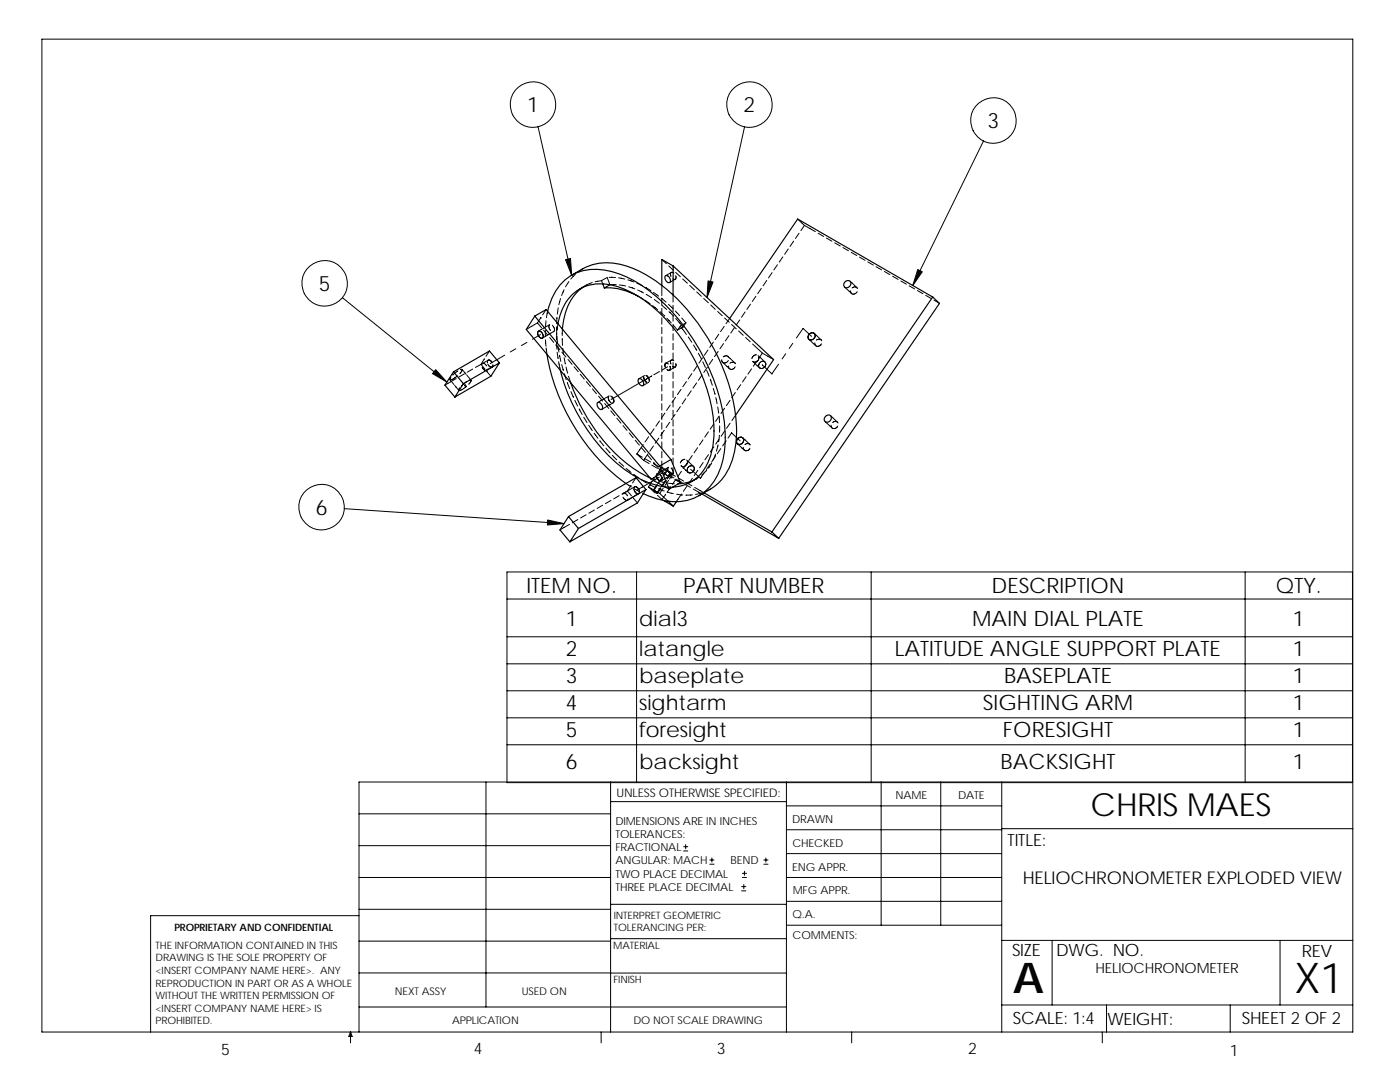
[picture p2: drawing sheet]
<svg xmlns="http://www.w3.org/2000/svg" width="279mm" height="216mm" viewBox="0 0 279 216" stroke-linecap="round" stroke-linejoin="round" font-family="sans-serif">
<g fill="none" stroke="#000" stroke-width=".2">
<path d="M8.4 7.8h261.6v198.1h-261.6zM107.4 25.3l6.7 29.6M148.6 25.3l-7.5 34.1M196.3 28.1l-14.1 28.9M68.3 59.4l20.9 16.8M111.9 59.6l-.4 1.2M112.6 57.8l-.5 1.2M113.5 56.2l-.6 1M114.8 54.8l-.9 .9M116.3 53.6l-1 .7M116.8 57l-1.1 .7M118.2 56.4l-2 1"/>
<path d="M120.1 56l1.1-.6 .5 1.4M120.1 56l-1.3 .2M120.1 56l.2 .6M121.6 55.4h1.2M121.7 56.8h.1M123 56.8h-1.3M123.4 55.4l1.3 .3M123.6 56.9l1.3 .2M125.3 55.8l1.2 .5M125.5 57.2l1.2 .4M127.1 56.5l1.1 .5M127.3 57.9l1.1 .5"/>
<path d="M127.4 59.1l1 .7M128.7 59.9l1 .7M128.8 57.3l1.1 .7M129 58.7l1 .7M130.4 58.4l1 .7M130.6 59.8l1 .7M132 59.5l.9 .8M132.1 57v2M132.1 59.6v1.3M132.1 51.8l.9 .8M133.5 53.1l.9 .8M134 54.4l-1.1 .6"/>
<path d="M134.3 58.9v1.4M134.5 54.5a.36 .36 0 0 0-.4-.2 .36 .36 0 0 0-.3 .3l.1 .5M134.7 55.7l-1.1 .7M134.8 55.7h-.1M134.9 54.4l.9 .8M134.9 55v.6l-.3 .2-.3-.2M136.2 55.7l1 .8M137.6 57l1 .8M139 58.3l1 .8M140.4 59.6l1 .8M150.9 59.1l-.8 1.1M151.9 57.6l-.7 1"/>
<path d="M153 56l-.7 1M154.1 54.4l-.7 1.1M155.2 52.8l-.8 1.1M156.2 51.3l-.7 1M157.3 49.7l-.7 1M158.4 48.1l-.7 1.1M159.2 43.7l1.3 1.3M159.5 46.5l-.8 1.1M160.5 45l2.2 1.2M160.5 45l-.7 1M163.3 46.5l1.1 .7M164.9 47.5l1.1 .6"/>
<path d="M166.6 48.5l1.1 .6M168.2 49.4l1.1 .6M168.6 57.3l1.3 1.2M169.7 56.1l1.3 1.3M169.8 58a.66 .66 0 0 0 .5 .7 .66 .66 0 0 0 .8-.5M169.9 50.4l1.1 .6M170.1 57.5l.1-.1a.62 .62 0 0 1 .9 .2M171.5 51.3l1.1 .6M173.2 52.3l1.1 .6M174.8 53.2l1.1 .6M176.5 54.2l1.1 .6M178.1 55.1l1.1 .7"/>
<path d="M179.8 56.1l1.1 .6M181.4 57l1.1 .7M183.1 58l1.1 .6M184.7 58.9l1.1 .7M186.4 59.9l1.1 .6M89.8 75.8l.8 .9M89.9 76.2l-1.1 .7M90 75.3h.1M90.7 76.9l.9 1M91 75.5l-1.1 .7M91.3 75l-.8 .6-.6 .2-.1-.2 .2-.3M91.4 74l-1 .8"/>
<path d="M91.7 77.4l-.2 .5M91.9 73.7h.3M92.1 76.9h.1M92.2 73.7l-.4 .8M92.2 73.7l.8 1M92.7 74.6l-1.1 .6M92.7 76.9h.1M92.7 76.9l.2 .3M92.8 76.9h-.1M92.8 76.8v.1M92.8 76.9h.1M92.8 76.8l.2 .3"/>
<path d="M93.1 77.1l-.9 .6-.7 .2M93.1 76.1l-.9 .8M93.2 74.9l.8 1M93.7 75.9l.2-.1 .1 .2-.5 .7M94.3 73.6l-1.1 .7M96 72.7l-1.1 .6M96 72.7l.8 1M96.2 72.7v-.1a.61 .61 0 0 1 .9 .4M96.2 73.3l.5 .6h.4M96.3 72.5h.1M96.7 71.6l-.7 1.1M97.1 74.1l.8 1"/>
<path d="M97.2 73.6l-.1 .3M97.3 72a.61 .61 0 0 1 .9 .4M97.3 72v.4M97.3 72l.1-.1a.54 .54 0 0 1 .7 .3M97.3 72.6l.3 .5 .6 .2M97.4 71.9l-1.1 .6M97.7 70l-.7 1.1M98.2 73.3l-1.1 .6M98.2 73.2v.1M98.4 73l-.2 .3M98.4 72.8v.3a.45 .45 0 0 1-.5 .2 .45 .45 0 0 1-.3-.3M100.7 70.9l-2.9 1.7"/>
<path d="M102.9 69.6l-1.1 .6M105.2 68.3l-1.1 .7M106.1 65.1l-1.1 .6M107.3 64.4l.8 1M107.3 64.4l-1.1 .7M107.4 66.1a.84 .84 0 0 1 .9 .5 .84 .84 0 0 1-.2 .9 .99 .99 0 0 1-.7-1.4zM107.9 66.8l-1.6 .9M107.9 63.4h.1M107.9 63.4l-.6 1M108.5 65.9l.8 1M108.6 65.4l-1.1 .7M108.8 65.9v1.3"/>
<path d="M108.9 67.8l.1 1.3M109 64l-.1 1.3M109 61.8l-.7 1M109 69.4v.3M109 69.7h.1M109 69.7l.2 1M109.3 62.1l-.2 1.3M109.3 66.8l-1.1 .7M109.7 64.8l-.1 .5 .3 .7M109.7 67.4l.8 .9M109.7 64.8l-1.1 .6M110.2 64.9a.8 .8 0 0 1 .2 1.3"/>
<path d="M110.5 66.2l-1.1 .6M110.9 68.8l.8 1M111.1 68.4v1.3M111.1 65.2v2.6M111.1 63.3v1.3M111.1 67.1l.2 1.3M111.2 70.3l.2 1.3M111.3 69l.2 1.3M111.4 64.6l-.2 1.3M111.4 61.4l-.2 1.3M111.5 72.2l.3 1.7M111.7 70.9l.2 1.2"/>
<path d="M111.8 73.9h.1M112.1 72.7l.3 1.3M112.1 70.3l.8 .9M112.2 67.6v1.2M112.2 65.7v1.3M112.2 68.8v.1M112.3 69.5l.2 1.3M112.6 71.4l.2 1.2M112.6 74.6l.4 1.2M113 73.2l.3 1.3M113.2 76.4l.5 1.2M113.4 71.7l.8 1"/>
<path d="M113.5 75.1l.4 1.3M113.9 78.1l.5 1.2M114.6 73.2l.8 1M114.7 79.9l.6 1.1M115.8 74.7l.8 .9M117 76.1l.8 1M118.2 77.6l.8 1M119.5 79.1l.8 .9M120.4 79.7l-1.1 .6M121.4 79.3l.3 .9M121.4 79.3l.1 .6 .5 .4M121.5 79.1l-.1 .2"/>
<path d="M121.6 79l-1.2 .6M121.9 79l.5 .5 .1 .7M122.1 79.2a.8 .8 0 0 1 .2 1.2M127.5 75.6h.1M128.5 75.2l.1 .6 .4 .5M128.6 74.9l-1.1 .7M128.9 74.9l.6 .6 .1 .6M129.4 76.3l-1.1 .7M130.1 75l-8.1 4.7M130.2 61l1 .8M131.6 74.1l-1.1 .7M131.7 62.2l1 .9"/>
<path d="M132.1 61.5v1.3M132.1 63.4v1.3M132.1 65.3v1.3M132.1 67.2v1.3M132.1 69.1v1.3M132.1 71v1.3M132.1 72.9v1.3M132.1 74.8v1.3M132.1 76.8v1.2M132.1 78.7v1.2M132.1 60.9l1 .8M132.7 73l.1 .3"/>
<path d="M132.7 73v.2M132.9 72.5h-.1M132.9 72.5h.3M132.9 72.5l-.2 .5M133.1 63.5l.9 .9M133.1 73.7l.1 .1M133.2 73.8h.1M133.2 72.5l.2 .1M133.2 72.5l.1 .1M133.2 73.2l-1.1 .6M133.4 60.7l.9 .9M133.5 62.2l.9 .9"/>
<path d="M133.7 73.1v.7l-.3 .1-.2-.1M134 71.9l-1.1 .6M134.3 60.9v1.3M134.3 62.8v1.3M134.3 64.7v1.3M134.3 66.6v1.3M134.3 68.5v1.3M134.3 70.4v1.3M134.3 72.3v1.3M134.3 74.2v1.3M134.3 76.1v1.3M134.3 78v1.3"/>
<path d="M134.3 79.9v1.3M134.4 64.9l.8 1M134.5 72l-.3-.2a.5 .5 0 0 0-.3 .8M134.8 62.1l.8 .9M134.8 73.2l-1.2 .7M134.8 79.3l-.7 1M134.9 72.5v.7l-.3 .1-.3-.2M134.9 63.5l1.4 1.7M135.8 65.1l1.2 1.6M135.8 65.1l-.6 .8M135.9 77.7l-.7 1M136.1 63.5l.8 .9"/>
<path d="M136.3 65.2l-1.1 .7M136.9 79.5l-.8 1.1M136.9 64.4l-1.1 .7M136.9 64.4l-.6 .8M137 76.1l-.7 1.1M137.4 67.2l.7 1.1M137.9 78l-.7 1M138.1 74.5l-.7 1.1M138.4 68.8l.7 1.1M139 76.4l-.7 1M139.1 73l-.7 1M139.4 70.5l.6 1.1"/>
<path d="M140.1 74.8l-.7 1.1M140.2 71.4l-.7 1.1M140.3 72.2l.5 1.1M141 73.9l.5 1.2M141.2 73.3l-.7 1M141.3 69.8l-.7 1.1M141.8 75.7l.4 1.2M141.8 60.9l.9 .8M142.2 71.7l-.7 1M142.3 77.5l.4 1.2M142.4 68.3l-.8 1M142.9 79.3l.2 1.3"/>
<path d="M143.2 62.1l.9 .9M143.3 70.1l-.7 1.1M143.4 66.7l-.7 1.1M144 71.8a.66 .66 0 0 0 .6 .7 .66 .66 0 0 0 .8-.6M144.2 72.3l1.4 1.3M144.3 71.2l.2-.1a.62 .62 0 0 1 .9 .2M144.4 68.6l-.7 1M144.5 65.1l-.7 1.1M144.6 63.5l.9 .8M145.3 71.1l1.3 1.3M145.4 73a.67 .67 0 0 0 .6 .7 .67 .67 0 0 0 .7-.5M145.5 67l-.7 1"/>
<path d="M145.6 63.6l-.7 1M145.7 72.5l.1-.1a.64 .64 0 0 1 1 .2M145.7 79.9l-.7 1M146 64.7l.9 .9M146.6 65.4l-.8 1.1M146.7 78.3l-.7 1.1M147.4 66l.9 .9M147.6 63.8l-.7 1.1M147.8 76.8l-.7 1M148.7 62.3l-.7 1M148.8 67.4l.9 .8M148.9 75.2l-.7 1"/>
<path d="M149.8 60.7l-.7 1M150 73.6l-.7 1.1M150.2 68.6l.9 .9M151 70.8h-.1a.95 .95 0 0 0-.8 .7M151.1 72l-.8 1.1M151.2 69.6l.9 .8M151.3 71l1.4 1.2M151.4 71.2a.82 .82 0 0 1-.3 .9 .82 .82 0 0 1-.9 0l1.4 1.3a.82 .82 0 0 0 .9-.1 .82 .82 0 0 0 .3-.8M151.5 72.6a.59 .59 0 0 0 .5 .9M151.9 72.2a.64 .64 0 0 1 .9 .2 .64 .64 0 0 1-.2 .8M152.1 72.8l2 1.8M152.1 70.5l2.3 1.2"/>
<path d="M152.1 70.5l-.7 1M152.2 72.1a.95 .95 0 0 0-.8 .7M152.6 73.2l-.1 .1M155.4 72.7l-1.4 1.9M156.8 70.6l-.7 1M158.2 68.5l-.7 1M161.4 67.7l1.4 1.3M161.5 66.7a.68 .68 0 0 1 1.1 0 .68 .68 0 0 1-.4 1 .63 .63 0 0 1-.9-.1 .63 .63 0 0 1 .2-.9zM162 67.1l-1.7-1.6-1.4 1.9M162.5 66.5l1.4 1.3M162.6 68.4a.66 .66 0 0 0 .6 .8 .66 .66 0 0 0 .7-.6M162.9 67.9l.2-.1a.63 .63 0 0 1 .9 .2"/>
<path d="M115.6 81.6l.6 1.1M116.5 83.2l.7 1.1M117.5 84.9l.7 1M118.6 86.4l.7 1.1M119.7 88l.8 1M120.7 80.5l.8 1M120.9 89.4l.9 1M121.2 81l-1.1 .7M121.9 82l.8 1M121.9 99.9l-1.1 .6M122.2 90.8l.9 1M122.3 80.4l-1.1 .6"/>
<path d="M123.1 83.4l.8 1M123.5 92.2l1 .8M123.6 98.9l-1.1 .6M124.1 98.6l1.1-.6 .8 .9M124.3 99.2l.5 .6h.4l.1-.3M124.3 84.9l.8 1M124.4 98.4l-.1 .2M124.4 98.4l.4 .1 .4 .4M124.9 96.5l1.1 .7M125 93.5l.9 .8M125.5 97.8l-1.1 .6M125.6 86.4l.8 1"/>
<path d="M125.9 96.9h.1M125.9 96.9l-.7 1.1M126.3 99.2l-1.1 .6M126.4 99.4l.8 1M126.4 94.7l1.1 .7M126.6 97.9l.3 .4M126.7 97.1l-1.1 .7M126.7 97.1l-.2 .2M126.7 97.1l.3 .1 .4 .3M126.8 87.8l.8 1M126.9 98.3l.2 .2M126.9 97.1l.2 .1"/>
<path d="M126.9 95.3l-.7 1.1M127.1 98.5h.1M127.2 97.3l.4 .5v.5l-.2 .2h-.3M127.5 98.5l-1.1 .6M127.6 98.1l-1.1-.6 .4 .8M128 89.3l.8 1M128 95.7l1.1 .7M128.2 91.2l-1.1-.6 1.4 1.3 1 .6M128.2 98.4l.2 .1M128.4 88.7l-1.3 1.9M128.7 91.5l1.1 .7M129.2 90.8l.8 .9"/>
<path d="M129.3 90.6l-.9 1.2M129.4 97.2l1.3 1.2M129.5 87.1l-.8 1.1M129.7 96.7l1.1 .6M129.7 95.3l1.2 .5M130.1 92.8l1.1 .7M130.1 96.1l-.7 1.1 1 .5M130.4 92.5l1.1 .6M130.4 89l-.7 1M130.4 92.2l.8 1M130.4 97.7l.8 .7M130.5 85.6l-.7 1"/>
<path d="M131.1 98.4h.1M131.1 96.7l-.7 1M131.1 94.6a.89 .89 0 0 1 .9 1.3 .9 .9 0 0 1-.9-1.3zM131.2 98.8l1.2 1.1M131.2 96.8l-.7 1 1.2 .7M131.4 93.4l.8 .9M131.4 97.5l1.2 .5M131.5 96l1.2 .3M131.5 87.4l-.7 1.1M131.6 95.2l-4.5 2.6M131.6 84l-.7 1M131.7 98.5l1.6 1.5"/>
<path d="M131.7 93.8l1.1 .6M131.8 97.3l-.7 1.1M131.9 97.4l-.7 1M132 95.4l-.7 1M132 93.5l1.1 .6M132.1 93.3l1 .5M132.1 80.6v1.2M132.1 82.5v1.2M132.1 84.4v1.2M132.1 86.3v1.2M132.1 88.2v1.3M132.1 90.1v1.3"/>
<path d="M132.1 92v1.3M132.1 93.2l-.7 1.1M132.2 94.4l1.9 1M132.2 94.4l-2.2 1.3M132.2 93.9l-1 .6-.7 1.1M132.3 95.2l-.7 1M132.4 97.4l-.7 1.1M132.6 85.9l-.8 1M132.7 82.4l-.7 1.1M132.7 96l-.7 1.1M132.7 97.2h1.3M132.8 98.6l-.7 1.1"/>
<path d="M133 95.8l-.7 1.1M133.1 95.3l-1.1 .6M133.1 93.8l.1 .1M133.1 93.8l-.7 1.1M133.1 93.8l.7 .7M133.2 98.2l1.2 .3M133.2 93.9l1.1 .7M133.2 93.9l-.7 1M133.2 93.9l.7 .6M133.3 96.4l1.3 .1M133.4 93.3l-.1 .4 .3 .7M133.4 94.7l1.1 .7"/>
<path d="M133.4 93.2l-1.1 .7M133.4 95.8l-.7 1.1M133.6 84.3l-.7 1M133.7 94.4l1.1 .6M133.8 80.8l-.8 1.1M133.8 94.5l-.7 1M133.8 94.5h.1M133.8 97.2l-.7 1M133.9 94.5l-.7 1.1M133.9 93.4l.5 .7-.1 .4M134.2 94.6l-1.1 .6M134.3 94.5l-.1 .1"/>
<path d="M134.3 94.6l-.7 1M134.3 81.9v1.2M134.3 83.8v1.2M134.3 85.7v1.2M134.3 87.6v1.2M134.3 89.5v1.2M134.3 91.4v1.2M134.3 93.3v1.3M134.7 95.7l1.1 .6M134.7 82.7l-.7 1M134.9 95.6l-.7 1M135 98.6l1.3 .2"/>
<path d="M135 95.7l1.1 .6M135.2 96.5h.2M135.3 95.4l1.1 .6M135.8 81.1l-.7 1.1M135.9 92.9l.1 .1M136 93l1.3 1.2M136 94l-.7 1.1M136 98.6l-1 1.5M136.7 96.6l1.1 .7M136.7 91.7l-.6 .1-.3 .6M136.9 98.8h.1M137 96.3l1.1 .6"/>
<path d="M137 91.8l1.4 1.3M137.1 92.5l-.7 1M137.1 97l-.7 1M137.2 92a.83 .83 0 0 1-.3 .9 .83 .83 0 0 1-.9 .1M137.2 93.5a.58 .58 0 0 0 0 .6 .58 .58 0 0 0 .6 .3M137.3 94.2h.1M137.8 93.6l1 .9M138.1 92.9h-.1a.89 .89 0 0 0-.8 .7M138.1 92.9a.65 .65 0 0 1 .5 .5 .65 .65 0 0 1-.3 .7M138.1 92.9l-.5 .1M138.2 90.9l-.8 1M138.2 95.4l-.7 1.1"/>
<path d="M138.2 98.7l-1.3 .1M138.3 94.1h.1M138.3 97.6l1.8 1M138.5 93.3a.84 .84 0 0 1-.3 .9 .84 .84 0 0 1-.9 0M138.6 97.3l1.9 1M138.9 94.6l.9 .8M139 95.5l-1.1 .7M139 95.5h.1M139.2 89.3l-.7 1.1M139.3 93.9l-.8 1M139.5 95.2l-1 .6M140 98.3l-1.2 .4"/>
<path d="M140.3 87.8l-.7 1M140.3 92.3l-.7 1M140.6 94.2l-.8 1.2M140.9 93.9l-.9 .9M141.4 86.2l-.7 1M141.4 90.7l-.7 1.1M141.7 92.6l-.7 1.1M141.7 97.6l-1.1 .5M142 92.4l-.6 1M142.5 84.6l-.8 1M142.5 89.2l-.7 1M142.8 91.1l-.8 1"/>
<path d="M142.8 90.6l-.5 1.2M143.2 81.2l.2 1.2M143.3 88.8l-.3 1.2M143.5 83.1l.1 1.2M143.5 83l-.7 1.1M143.6 87.6l-.8 1M143.6 86.9l-.2 1.2M143.6 86.9h.1M143.6 85v1.3M143.8 89.5l-.7 1.1M144.6 81.4l-.7 1.1M144.6 86l-.7 1.1"/>
<path d="M144.9 87.9l-.7 1.1M145.3 87.4l.7-1 1.7 1.6M145.7 84.4l-.7 1.1M146.8 82.9l-.7 1M147.2 88.5l1.3 1.3M147.2 87.5a.68 .68 0 0 1 1.2 0 .68 .68 0 0 1-.4 1.1 .64 .64 0 0 1-.9-.2 .64 .64 0 0 1 .1-.9zM148.3 87.4l1.3 1.2M148.4 89.3a.66 .66 0 0 0 .5 .7 .66 .66 0 0 0 .8-.6M148.7 88.7l.1-.1a.59 .59 0 0 1 .9 .2M164.7 84.1l1.3 1.3M165.8 83l1.3 1.2M165.9 84.8a.67 .67 0 0 0 .5 .7 .67 .67 0 0 0 .8-.5"/>
<path d="M166.2 84.3l.1-.1a.61 .61 0 0 1 .9 .2M68.7 101.5l43.9 3M101.2 114.1h168.7v42.1h-168.7zM101.2 119.5h168.7M113.7 104.6l-2 1.1M115.3 103.7l-1.1 .6M117 102.7l-1.1 .7M118.6 101.8l-1.1 .6M120.3 100.8l-1.1 .7M127 114.1v42.1M173.9 114.1v42.1M248.5 114.1v42.1"/>
<path d="M101.2 127.1h168.7M101.2 132.5h168.7M101.2 137.8h168.7M97 156v44.9M101.2 143.2h168.7M101.2 148.6h168.7M121.9 156v49.9M121.9 160h35.1M157 156v49.9M175.9 156v28.6M187.7 156v28.6M199.9 156v49.9"/>
<path d="M270 156h-198.4v49.9M71.6 175.1h50.3M71.6 162.4h50.3M71.6 168.7h50.3M136.4 169.8h.9M136.4 169h.9M136.8 168.5v.9M141.6 172.4h.9M141.6 171.6h.9M142.1 171.2v.8M148 177.8h.8M148 176.9h.8"/>
<path d="M148.2 175.1h.8M148.2 174.3h.8M148.4 176.5v.8M148.6 173.8v.9M152.4 172.4h.9M152.4 171.6h.9M152.8 171.2v.8M157 175.1h42.9M157 179.9h42.9M157 170.3h42.9M157 165.6h42.9M157 160.8h42.9"/>
<path d="M199.9 165.4h70.1M71.6 194.1h50.3M71.6 182.7h-41.5v23.2M71.6 187.8h50.3M71.6 181.4h50.3M121.9 180.4h35.1M121.9 194.2h35.1M121.9 187.3h35.1M157 184.6h42.9M199.9 187.6h70.1M210 187.6v12.9M255.5 187.6v12.9"/>
<path d="M70 205.9v2.2M70 205.9l.3 .9h-.7zM71.6 200.9h85.4M120 205.9v2.2M170 205.9v2.2M199.9 200.5h70.1M220 205.9v2.2M220.8 200.5v5.4M245.5 200.5v5.4"/>
<circle cx="106.4" cy="20.9" r="4.5"/>
<circle cx="149.6" cy="20.9" r="4.5"/>
<circle cx="198.3" cy="24" r="4.5"/>
<circle cx="64.8" cy="56.5" r="4.5"/>
<circle cx="64.2" cy="101.2" r="4.5"/>
</g>
<g fill="none" stroke="#000" stroke-width=".23">
<path d="M114.1 54.9a11.6 11.6 0 0 1 12.2-1.4 34.2 34.2 0 0 1 15.5 15 35.1 35.1 0 0 1 5.1 19.7 12 12 0 0 1-7.4 10.7M116.2 57.4a10.8 10.8 0 0 0-4 8.3M120.3 56.6l.3 .9M120.6 57.5a11.9 11.9 0 0 1 6.8 1.6M121.7 56.8l-1.1 .7M132.8 55.1a.82 .82 0 0 1 .9 .3 .82 .82 0 0 1-.1 1 .95 .95 0 0 1-.8-1.3zM134.3 53.1l20.1 18.7-7.6 11.1M134.3 53.1v5.8M134.3 53.1l-2.2-1.3v5.2M168.5 56.4a.66 .66 0 0 1 .8-.4 .66 .66 0 0 1 .5 .7 .77 .77 0 0 1-.6 .6 .77 .77 0 0 1-.8-.3zM186.1 59.3l-32 46.9M186.1 59.3l-26.9-15.6-13.6 19.9"/>
<path d="M186.1 59.3l1.4 1.2-32.1 46.9M90.5 74.2l-1.7 2.7 2 2.3M90.5 74.2l2 2.4M92.5 76.6l-1.7 2.6M92.9 77.2l.1-.1zM99.7 72.4l-2-2.4-7.2 4.2M99.7 72.4l-7.2 4.2M99.7 72.4l-1.7 2.7-7.2 4.1M106.7 63.1l-1.7 2.6 25 30 3.5 1.9M106.7 63.1l25 29.9M106.7 63.1l2.3-1.3 24.9 29.9M107.4 66.2a.83 .83 0 0 1 .9 .2 .83 .83 0 0 1 .1 1 .84 .84 0 0 1-.9-.3 .84 .84 0 0 1-.1-.9z"/>
<path d="M109.2 70.7a41.1 41.1 0 0 0 15.7 25.8M109.3 62.1a10.4 10.4 0 0 1 6-7.7 13.3 13.3 0 0 1 10.6 1.3 37.6 37.6 0 0 1 15.4 17.4 31.8 31.8 0 0 1 3.2 17.6 10.5 10.5 0 0 1-7.1 9.1 13.2 13.2 0 0 1-9-1.3M111.4 64.6a9 9 0 0 1 6.4-7.8 13.6 13.6 0 0 1 10 2.6 35.4 35.4 0 0 1 14.6 25 13.9 13.9 0 0 1-2.8 10.4 7.7 7.7 0 0 1-5.4 2.4M111.8 73.9a36.7 36.7 0 0 0 12.9 19.8 18.1 18.1 0 0 0 8 3.5M113.9 76.4a35.3 35.3 0 0 0 13.1 17.5l2.7 1.4M127.5 75.6a.9 .9 0 0 1 .9 1.3 .88 .88 0 0 1-.9-1.3zM161.4 66.8a.68 .68 0 0 1 .7-.4 .68 .68 0 0 1 .6 .4 .78 .78 0 0 1-.5 .9 .78 .78 0 0 1-.9-.2zM119.2 80.4a.84 .84 0 0 1 .9 .3 .84 .84 0 0 1 .1 .9 .84 .84 0 0 1-.9-.3 .84 .84 0 0 1-.1-.9zM128.9 97.7l-1.7 2.7-13.5 7.7M128.9 97.7l-13.5 7.8M128.9 97.7l-2-2.4-13.4 7.8M131.1 94.6a.84 .84 0 0 1 .9 .3 .84 .84 0 0 1 .1 .9 .84 .84 0 0 1-.9-.2 .84 .84 0 0 1-.1-1z"/>
<path d="M131.7 93l1.8 4.6M132.4 99.9l2 1.1M133.9 91.7l-2.2 1.3M133.9 91.7l1.9 4.6-2.3 1.3M138.5 95.8l-1.6 .5-1.5 .2M140.1 98.6l15.3 8.8M140.5 98.3l13.6 7.9M147.2 87.6a.68 .68 0 0 1 .6-.4 .68 .68 0 0 1 .6 .4 .78 .78 0 0 1-.4 1 .78 .78 0 0 1-1-.3zM164.7 83.2a.68 .68 0 0 1 .6-.4 .68 .68 0 0 1 .6 .4 .78 .78 0 0 1-.4 .9 .78 .78 0 0 1-1-.2zM113.5 103.1l-1.7 2.6 1.9 2.4M113.5 103.1l1.9 2.4M115.4 105.5l-1.7 2.6"/>
<path d="M133.3 100l1.1 1M135 100.1l-.6 .9M154.1 106.2l1.3 1.2"/>
</g>
<g fill="#000" stroke="#000" stroke-width=".2">
<path d="M112.9 51.8l1-.2 .2 3.3z" fill-rule="evenodd"/>
<path d="M141.3 56l1 .3-1.2 3.1z" fill-rule="evenodd"/>
<path d="M183.2 53.8l.9 .4-1.9 2.8z" fill-rule="evenodd"/>
<path d="M87 73.8l2.2 2.4-2.9-1.7z" fill-rule="evenodd"/>
<path d="M109.3 103.8l3.3 .7-3.4 .3z" fill-rule="evenodd"/>
</g>
<g font-size="8.5">
<text x="202.2" y="198.2">A</text>
<text x="258.4" y="198.1">X1</text>
</g>
<text font-size="6.3" x="217.7" y="162.9">CHRIS MAES</text>
<g font-size="4.2">
<text x="105.2" y="22.4">1</text>
<text x="148.4" y="22.4">2</text>
<text x="197.1" y="25.5">3</text>
<text x="63.6" y="58">5</text>
<text x="63" y="102.7">6</text>
<text x="105.1" y="118.3">ITEM NO.</text>
<text x="136.3" y="118.3">PART NUMBER</text>
<text x="197.9" y="118.3">DESCRIPTION</text>
<text x="254.6" y="118.3">QTY.</text>
<text x="112.9" y="124.8">1</text>
<text x="127.5" y="124.8">dial3</text>
<text x="194" y="124.8">MAIN DIAL PLATE</text>
<text x="258" y="124.8">1</text>
<text x="112.9" y="130.9">2</text>
<text x="127.5" y="130.9">latangle</text>
<text x="178.6" y="130.9">LATITUDE ANGLE SUPPORT PLATE</text>
<text x="258" y="130.9">1</text>
<text x="112.9" y="136.3">3</text>
<text x="127.5" y="136.3">baseplate</text>
<text x="200.4" y="136.3">BASEPLATE</text>
<text x="258" y="136.3">1</text>
<text x="112.9" y="141.7">4</text>
<text x="127.5" y="141.7">sightarm</text>
<text x="196.2" y="141.7">SIGHTING ARM</text>
<text x="258" y="141.7">1</text>
<text x="112.9" y="147">5</text>
<text x="127.5" y="147">foresight</text>
<text x="200.2" y="147">FORESIGHT</text>
<text x="258" y="147">1</text>
<text x="112.9" y="153.5">6</text>
<text x="127.5" y="153.5">backsight</text>
<text x="199.7" y="153.5">BACKSIGHT</text>
<text x="258" y="153.5">1</text>
</g>
<text font-size="3.5" x="204.1" y="176.4">HELIOCHRONOMETER EXPLODED VIEW</text>
<g font-size="3.4">
<text x="201.1" y="168.8">TITLE:</text>
<text x="202" y="190.8">SIZE</text>
<text x="210.8" y="190.8">DWG. NO.</text>
<text x="259.8" y="190.9">REV</text>
<text x="202.1" y="204.4">SCALE: 1:4</text>
<text x="221" y="204.5">WEIGHT:</text>
<text x="247.8" y="204.4">SHEET 2 OF 2</text>
</g>
<g font-size="3.2">
<text x="44.2" y="210.4">5</text>
<text x="94.6" y="210.3">4</text>
<text x="143" y="210.4">3</text>
<text x="193.2" y="210.4">2</text>
<text x="245.4" y="210.7">1</text>
</g>
<text font-size="2.8" x="218.6" y="194.1">HELIOCHRONOMETER</text>
<text font-size="2.4" x="123" y="158.9">UNLESS OTHERWISE SPECIFIED:</text>
<g font-size="2.2">
<text x="178.7" y="159.4">NAME</text>
<text x="191.2" y="159.4">DATE</text>
<text x="122.8" y="164.5">DIMENSIONS ARE IN INCHES</text>
<text x="122.8" y="167.2">TOLERANCES:</text>
<text x="158.1" y="164.2">DRAWN</text>
<text x="122.8" y="169.8">FRACTIONAL</text>
<text x="122.8" y="172.5">ANGULAR: MACH</text>
<text x="145.8" y="172.5">BEND</text>
<text x="158.1" y="173.7">ENG APPR.</text>
<text x="158.1" y="169.1">CHECKED</text>
<text x="122.8" y="175.1">TWO PLACE DECIMAL</text>
<text x="122.8" y="177.8">THREE PLACE DECIMAL</text>
<text x="158.2" y="178.5">MFG APPR.</text>
<text x="158.2" y="183.2">Q.A.</text>
<text x="158.2" y="187.4">COMMENTS:</text>
</g>
<g font-size="2.1">
<text x="78.8" y="198.5">NEXT ASSY</text>
<text x="104.1" y="198.5">USED ON</text>
<text x="90.2" y="204.3">APPLICATION</text>
<text x="126.4" y="204.4">DO NOT SCALE DRAWING</text>
</g>
<g font-size="2">
<text x="34.8" y="185.7">PROPRIETARY AND CONFIDENTIAL</text>
<text x="122.5" y="185.9">TOLERANCING PER:</text>
<text x="122.5" y="183.3">INTERPRET GEOMETRIC</text>
<text x="31.1" y="189.3">THE INFORMATION CONTAINED IN THIS</text>
<text x="31.1" y="191.8">DRAWING IS THE SOLE PROPERTY OF</text>
<text x="122.4" y="189.4">MATERIAL</text>
<text x="31.1" y="194.3">&lt;INSERT COMPANY NAME HERE&gt;. ANY</text>
<text x="31.1" y="196.9">REPRODUCTION IN PART OR AS A WHOLE</text>
<text x="122.4" y="196.2">FINISH</text>
<text x="31.1" y="199.4">WITHOUT THE WRITTEN PERMISSION OF</text>
<text x="31.1" y="201.9">&lt;INSERT COMPANY NAME HERE&gt; IS</text>
<text x="31.1" y="204.4">PROHIBITED.</text>
</g>
</svg>
